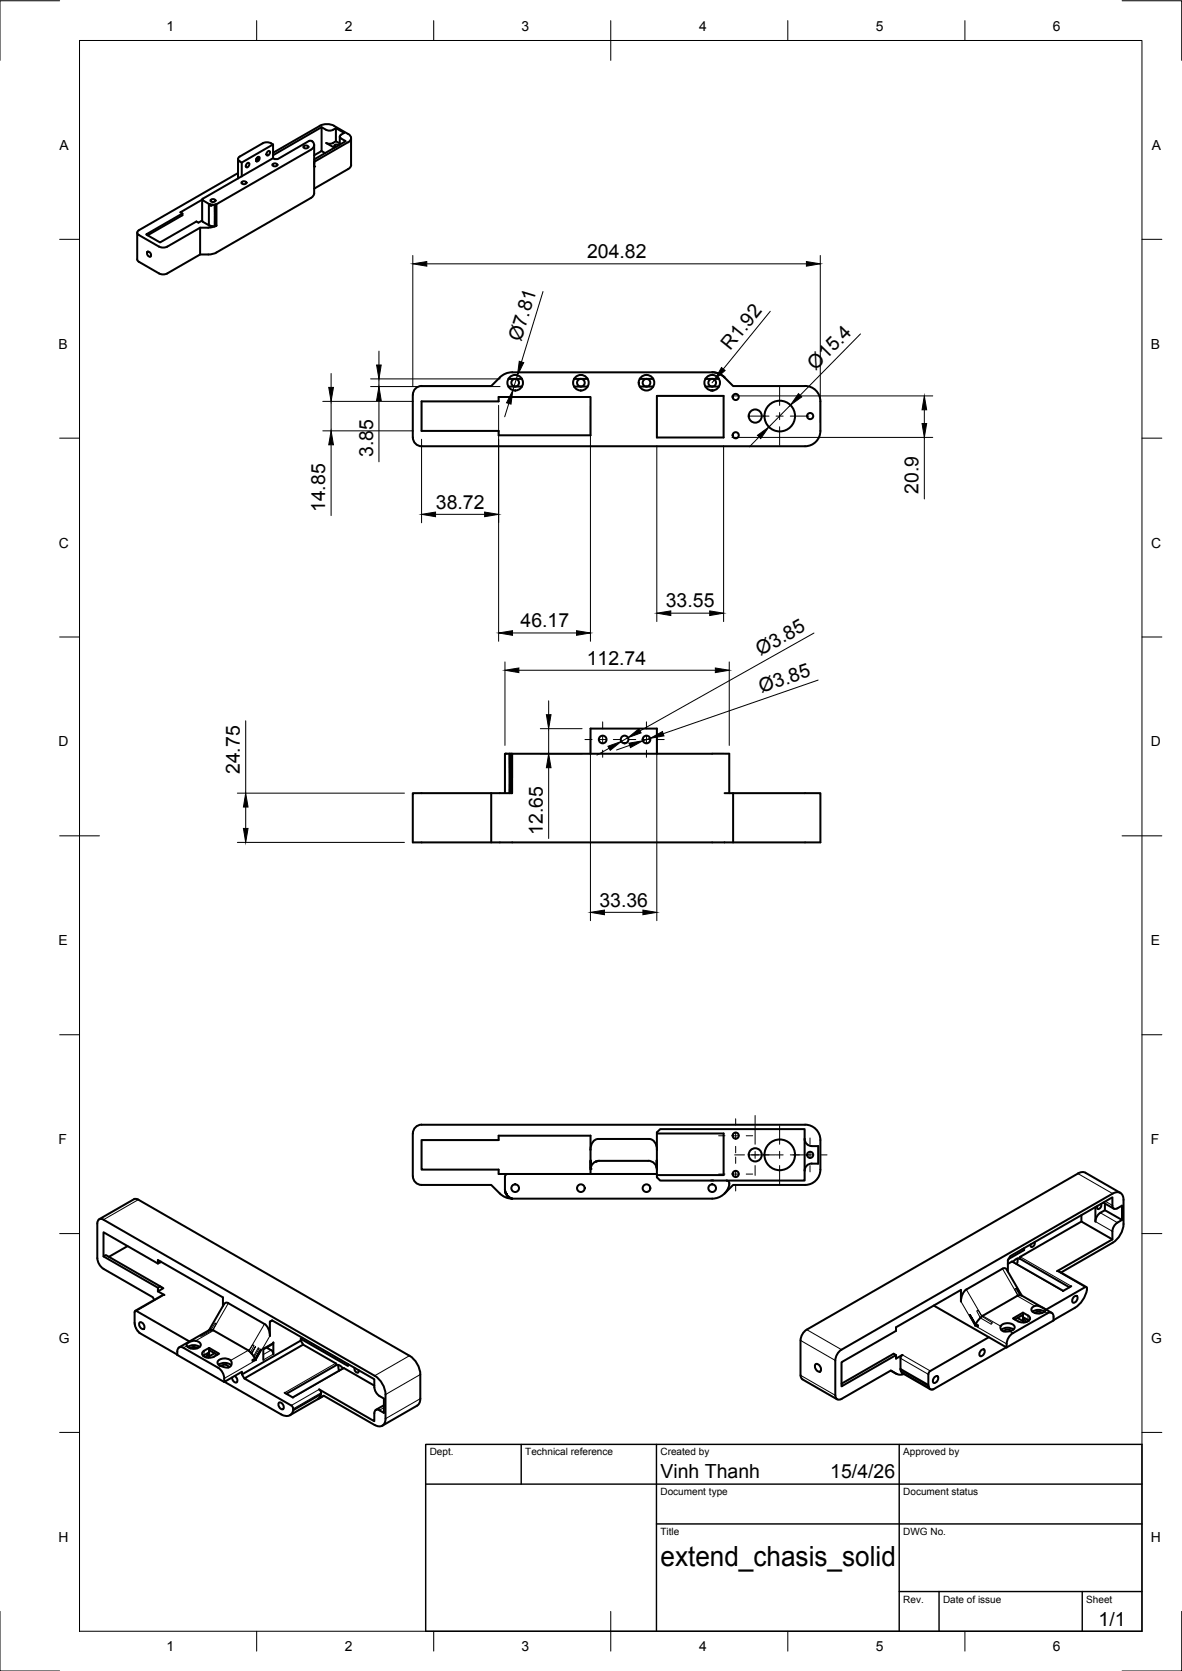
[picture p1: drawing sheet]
<svg xmlns="http://www.w3.org/2000/svg" width="297mm" height="420mm" viewBox="0 0 297 420" stroke-linecap="round" stroke-linejoin="round" font-family="sans-serif">
<!-- layer: Visible -->
<g fill="none" stroke="#000" stroke-width=".51">
<path d="M59.8 40v4.9M64.6 39.7l.2 .3-.3-.1 .2 .1M64.7 39.6l.2-.2a.56 .56 0 0 1 .2 .8 .56 .56 0 0 1-.7 .2zM64.8 39.5l.1 .1M64.9 39.6l-.1 .5-.4 .3v-.4M67.2 38.2l.2-.2h.4a.71 .71 0 0 1-.8 1zM68.6 39.8l-7.9 4.5M68.6 36.3l-7.9 4.6M76.3 36.8l.2-.2a.72 .72 0 0 1 1 .3 .75 .75 0 0 1-1.3 0zM79 36.5v10.9M80.8 32v6l-1.8 1.1M80.8 38l.9 .5"/>
<path d="M83.7 32.7l.7-.5v3.3l-.7 .5M83.7 36l-.7 .1-1-.1 2.1 1.1M83.7 32.6l-.7 .2a3 3 0 0 1-2.2-.8l-12.2 7M84.4 32.2l2.1 1.2-.8 .5M84.4 35.5l1 .6M85 36.6l-.3-.2-.6 .1-.1 .3 .4 .1M85.4 34.4v2M85.7 34.8l1.2 .7-7.9 4.6M85.7 33.9l-.3 .4 .3 .5M87.5 33.7l-3.5-2.1a4 4 0 0 0-3.7 0l-11.7 6.8M87.5 35.8l-8.5 4.9v.5M87.5 33.7a1.12 1.12 0 0 1 .7 1 1.12 1.12 0 0 1-.7 1.1"/>
<path d="M88.2 34.7v6.8M34.5 58.5v6.9l.4 .4 5.5 3.1 .8 .1 .9-.2 8.2-4.8h2.5l1.6-.5M45.8 53.7l-9.1 5.2 3.5 2.1 9.2-5.3 .5 .3 .9-.5M50.3 57.3v6.7M50.8 50.2l-5.5 3.2 .5 .3v.4l-8.7 5.1M50.8 50.2v5.4l1.7 1M50.9 50.4l1.6 .9M52.5 56.6l1.5 .3M52.9 51.6h.1M53 50.2l.2-.1a.72 .72 0 0 1 1 .3 .75 .75 0 0 1-1.3 0zM53.4 51.5l-.9-.2v5.3M53.9 51.5l.1 5.4"/>
<path d="M53.9 51.5h.1M54.2 51.4v5.4M54.2 51.4h.2v5.3l-.2 .1M54.2 56.8l-.2 .1M54.2 51.4l-.8 .1M59.8 43.5l-24.9 14.4a.64 .64 0 0 0-.4 .6 .64 .64 0 0 0 .4 .6l5.1 2.9 1.2 .2 .9-.2 8.2-4.7 2.5-.1 1.6-.5M60.7 44.3v-3.4a1.04 1.04 0 0 1-.9-1.1l.4-.4 5.8-3.4 1.3-.2 1.3 .5v3.5l.4 .2h.8l7.8-4.5a1.13 1.13 0 0 1 1.4 .8 1.13 1.13 0 0 1-.9 1.4l-23.7 13.7M60.7 44.3l-9.7 5.7v.3M60.8 45.8l.2-.2a.72 .72 0 0 1 1 .3 .75 .75 0 0 1-1.3 0zM62 41.2l.2-.2h.4a.71 .71 0 0 1-.8 1zM68.5 41.3l.3-.2a.72 .72 0 0 1 .9 .4 .75 .75 0 0 1-1.3 0zM79 48.6a1.48 1.48 0 0 1-.9 1.2l-23.7 13.7"/>
<path d="M87.5 42.5l-8.5 4.9v1.2M88.2 41.5l-.2 .5-.5 .5M37.1 63.3a.83 .83 0 0 1 .7 1.2 .83 .83 0 0 1-.7-1.2zM103.7 99.3v10.7M125.6 94.9l-2.2 2.2-17.5-.1a2.2 2.2 0 0 0-2.1 2.3M127.8 97.2h3.3M127.8 95.3h3.3M144.3 97.2h3.4M144.3 95.3h3.4M146 97.2a.96 .96 0 0 1-.9-1.3 .96 .96 0 0 1 1.6-.4 .96 .96 0 0 1-.3 1.6l-.4 .1M160.8 97.2h3.3M160.8 95.3h3.3"/>
<path d="M165.1 99.5h16.7v10.5h-16.7zM177.3 97.2h3.4M177.3 95.3h3.4M178.6 98.2h.7M179 93.6h-50.3l-1.7 .3-1.4 1M179 93.6l1.1 .2 1.1 .4 3 2.9 18.1-.1a3.9 3.9 0 0 1 3.9 3.9v7.5M179 93.6l1.7 .3 1.4 1M105.9 100.9h19.4v-1.1h23.1v9.7h-23.1v-1.1h-19.4zM206.2 108.3a3.9 3.9 0 0 1-3.9 3.9h-96.4a2.2 2.2 0 0 1-2.1-2.2M123.4 199.4v12.4M127.1 189.5h-.2v9.9M128 189.5v9.9"/>
<path d="M128.4 199.4v-9.3v-.6h.3v9.9h-25v12.4M128.4 189.5h-1.3M128.7 189.5h50.3M148.4 189.5v-6.3h16.7v6.3M179 189.5h4.3v9.9M182.1 199.4h24.1v12.4h-102.4M184.2 199.4v12.4M103.7 285v10.7M103.8 285a2.17 2.17 0 0 1 2.1-2.2h96.4a3.9 3.9 0 0 1 3.9 3.9v7.4a3.9 3.9 0 0 1-3.9 3.8h-18.1l-2.1 2.2M103.8 295.7a2.2 2.2 0 0 0 2.1 2.2h17.5l3.1 2.9 1.1 .4 1.1 .2M105.9 286.7h19.4v-1.1h23.1v9.6h-23.1v-1.1h-19.4zM126.9 299.2l.1 .4z"/>
<path d="M127 299.6v.3M127 299.5v.1M127 299.6l.1 .3M127.1 299.9h.1M127.1 299.9l.3 .6M127.1 300h.1M127.6 295.2a.69 .69 0 0 0-.7 .7v3.3M148.4 294.1a2.17 2.17 0 0 1 2.2-2.2h12.3a2.2 2.2 0 0 1 2.2 2.2M148.4 295.2h16.7M148.4 293.6v-1.9v2.1M149.8 292.1h-.1M149.8 292.1h.1"/>
<path d="M150.3 291.9h.1M150.3 286.4h12.9a2.37 2.37 0 0 1 1.9 2.7M150.3 286.4a2.37 2.37 0 0 0-1.9 2.7M165 293.6v-1.9l.1 2.1M165.1 294.1v1.9l.8 .8h16.7M165.1 285h16.7v10.5h-16.7M178.6 296.8h.7M182.6 296.8a.77 .77 0 0 1 .7 1.1 4.4 4.4 0 0 1-4.3 3.5h-50.3M202.2 286.4a1.79 1.79 0 0 0 1.8 1.8h1.6v4.4a3 3 0 0 0-2.9 .5l-.5 1.3M202.2 286.4v-2.5h-36.3l-.8 .8v9.4M202.2 294.4v2.4h-19.6M202.2 286.4v8"/>
<path d="M270.9 295.1l-68.2 39.2M270.9 295.1l1.2-.4 .7 .2 8.7 5M26 306.7l68.2 39.2a5.9 5.9 0 0 1 2.7 4.7v6.1a1.67 1.67 0 0 1-.8 1.8 1.67 1.67 0 0 1-1.9-.2l-12.8-7.4-1.6 .9 .6-.5 .3-.8M26 315.9l.6-.3 13.7 7.8M26 306.7a.96 .96 0 0 0-1.1-.1 .96 .96 0 0 0-.4 1l-.1 8.8 .3 1 .5 .9 .8 .7 12.4 7.2 .4 .7M32 313.3l-4.6 2.7M34.8 301.6l68.1 39.3a5.9 5.9 0 0 1 2.7 4.7v6.1l-.3 1.2-.5 .5-8.7 5.1M34.8 301.6l-.6-.2-.5 .1-8.8 5.1M39.7 317.7l-13.7-7.9v6.1l13.7 7.9M40.4 317.2l-.7 .5v-.9l16.3 9.4v2.2M127.4 300.5l.6 .6M127.4 300.5l.1 .2"/>
<path d="M127.8 301l.2 .1M128 301.1l.4 .2M128 301.1l.3 .2M128.4 301.3l.3 .1zM251.9 319l-9.1 5.2M251.9 319a.75 .75 0 0 1 1.2 .3M253 319.3l3.8 6.5M254.4 317.2l12.8 7.4M254.4 317.2l-1.1 .6M255.7 316.4l-.2 1.4M256.2 316.5l12.6 7.2M256.3 316.5a1.49 1.49 0 0 0-1.7 .8"/>
<path d="M257.4 313.8v.5l-.5-.2M257.4 314.3l-4 2.3M260 312.3v.6a.69 .69 0 0 1-1 .5v-.5M271.8 307.1l-15.4 8.9-.1 .5M271.8 305.5v1.6l7.7 4.5M275.3 303.5v3.6a2.8 2.8 0 0 1 1.2-2.2M276.5 304.9l1.2-.6 4.3 2.4-1.2 .7M276.7 302.7v.6a.66 .66 0 0 1-1 .5l.1-.6M277.3 302.4l2.6 1.5M277.7 302.6v1.7M280.8 303.8l1.2-.7v3.6M280.8 303.8l-.7 .2-.5-.5-.1-2.4-25.6 14.7-.6 1.1v2.8"/>
<path d="M280.8 307.4a2.8 2.8 0 0 0-1.3 2.2v2l-13.8 8h.3l7 4M33.8 329.9l.1 3.2 .4 1.1 .6 .8 9.7 5.6M33.8 329.9l.1-.2h.4l13.3 7.6M35.2 332.5a1.11 1.11 0 0 1 .9 1.7 1.11 1.11 0 0 1-.9-1.7zM39.7 323.8l.6-.4 .8 .5-1.4 .8zM39.7 324.7l1.6 .9h-.3l-7 4M47.2 338.7a2.64 2.64 0 0 1 3 0M47.8 339a1.33 1.33 0 0 1 1.8 0M49.1 337.1l-.7 .1-1 .4a.61 .61 0 0 0-.5 .8M49.2 337.1a.97 .97 0 0 1 1 .5 .97 .97 0 0 1-.1 1.1 2.45 2.45 0 0 1-3.1-.3M51.3 339.6l1.3-.7 2.5 1.5-1.3 .7M51.3 339.6l-.5 .6a1.54 1.54 0 0 0 2 1.2l1-.3"/>
<path d="M52.6 338.9v.6l2 1.2M52.6 339.5v.5l-1.3 .8M53.5 334.4h-.9l-7.6 4.4M53.5 334.4l.2 .1M53.7 334.5l8.8 5.1 1.6 2M57.4 327.7l9.1 5.2a3.7 3.7 0 0 1 1.3 3M57.4 327.7a.75 .75 0 0 0-1.1 .3l-3.8 6.5M66.2 339v2.9M67 338.8l1.1 .7M67.8 332.3l.6-.3 25.7 14.8v2M68.1 339.5l.4 .4 .2 .6M68.4 332l-.6 .3v3.6"/>
<path d="M68.7 337.6v2.9M68.7 337.5l-.2 .4-2.3 1.4M75.6 337.1l-14.8 8.5v-.7l-4.5 2.6v-.9M75.6 336.6l11.9 6.9v-.5M75.6 337.1l.6 1M76 336.4l-.4 .2v.5M76.2 338.1l-14.8 8.5 11.8 6.8 .5 .8M76.2 338.1l8.2 4.7 .1 .4a1.48 1.48 0 0 1 1.7 .9M201.2 337v8.8l.1 .6 .4 .4M202.7 334.3l-1.1 1.2-.4 1.5M234.7 328.3l18.3 10.5v-.9M242.9 324.2a3.7 3.7 0 0 0-1.4 3v-2.9l-16.3 9.4v.9l-13.7 7.9v6.1l13.7-7.9"/>
<path d="M243.7 330.6l1.5 2.4 .6 .2-.1 .3-.6-.3zM245.1 333.2l-.1 .1M246.5 339.6l.8-.3a1.11 1.11 0 0 1-1 1.7 .96 .96 0 0 1 .2-1.4zM246.9 330.8l-1.7 2.1M248.5 336.2l-14.7 8.5-.5 .8M251.5 333.4a2.25 2.25 0 0 1 3.5 .2 2 2 0 0 1-2.2 1.2 1.09 1.09 0 0 1-1.3-1.3M252.9 338.8l-18.3 10.5a.85 .85 0 0 1-1.3-.8M254.1 334.6a1.26 1.26 0 0 0-1.8 .2M254.6 331.5l2.5-1.4 1.2 .7 .5 .5a1.54 1.54 0 0 1-2 1.2l-1-.3zM254.7 334.3a2.6 2.6 0 0 0-3.1 .1M255.7 331.4l1.4 .8v-1.6l-2.1 1.2M257.1 330.1v1.1l1.5 .9"/>
<path d="M257.8 332.2l.2 .2M257.8 332.5l-.7-1.3v1l.2 .3M259.3 328.8a2.35 2.35 0 0 1 3.1 .2l.3 .3a2.15 2.15 0 0 1-3.5 .1zM259.5 329.8a2.64 2.64 0 0 1 3 0M260.1 330.1a1.33 1.33 0 0 1 1.8 0M264.3 330.1l-7.6-4.4-.4-.1-.7 .2-8.7 5.1M264.8 331.1v.9l-11.8 6.8M264.8 331.1a.96 .96 0 0 0-.5-1 .96 .96 0 0 0-1.1 .1l-9.1 5.3-.9 1.4-.2 1M266.7 320l12.9-7.5a6 6 0 0 0 2.7-4.7v-6.1a1.67 1.67 0 0 0-.8-1.8 1.67 1.67 0 0 0-1.9 .2l-68.1 39.3-1.1 1.1-.5 1.5M269.2 323.4l-2.1 1.2M269.9 326.1l.7-.2a1.11 1.11 0 0 1-1 1.6 .96 .96 0 0 1 .3-1.4zM270.1 328.8l-5.3 3.1"/>
<path d="M273.2 324.3l-.1-.6h-.4l-9.8 5.6M273.2 324.3a6.9 6.9 0 0 1-3.1 4.5M51.3 340.8l-.2 .1M51.9 341.3l.7-1.3v1.1l-.3 .3M51.9 341.1l-.2 .2M53.9 340.3l-1.3 .8M54.9 343.2a2.56 2.56 0 0 1 3.2 .1M55.6 343.5a1.07 1.07 0 0 1 1.8 .3M56.3 346.6l-.2-1.1-.9-1.3-9.1-5.3a.95 .95 0 0 0-1.1-.1 .95 .95 0 0 0-.4 1v.9l11.7 6.8M56.4 347.5l14.3 8.1a1.85 1.85 0 0 0 3-1M58 342.1a2.37 2.37 0 0 0-3.3 .3 1.58 1.58 0 0 0 1.7 1.4 1.18 1.18 0 0 0 1.5-.2 1.18 1.18 0 0 0 .1-1.5M59 346l.6 .8-.1 .8-.8-.3-.4-.9"/>
<path d="M60.8 345.6l.6 1M63.5 342.2v-.3l.7-.2 1.4-2.4-1.4 2.6-.7 .3M64.2 341.9l.1 .1M70.2 352.7a1.11 1.11 0 0 1 .9 1.6 1.11 1.11 0 0 1-.9-1.6zM71.5 350.2l2.1 1.2M73.7 354.2v.4l7-4.1v-.5l-.5-.6 13.9 8v-2.1M81.4 350.9l-8.6 5M84.5 343.3l-12.5 7.2M85.1 343.2l.1 1.4M86.3 344l-12.7 7.4M86.3 344h.2M86.5 344l7.6 4.4"/>
<path d="M89.1 343.9v.6a.69 .69 0 0 0 1 .5v-.5M94.1 348.8a2.8 2.8 0 0 0 1.2 2.2M95.3 351l1.2 .7v3.6l-1.2-.7M95.3 354.6l-.7-.2-.5 .5v.4M96.5 353.3l-2.1 1.2M201.6 346.8l8.8 5.1M205 343a1.24 1.24 0 0 1 1.1 1.9 1.24 1.24 0 0 1-1.1-1.9zM209.9 342.1v8.7a.96 .96 0 0 0 .5 1 .96 .96 0 0 0 1.1-.1l12.4-7.1 1.5 .9-1.5-.9M226.3 344.2v-2.7l.5-.8-1.6 .9v-.9l-.6-.3-13.1 7.5M226.3 344.2l7 4.1v.3M226.3 344.2l.3 .9M226.6 345.1l7.2 4.2"/>
<path d="M227.2 345.5l-.8 .2-1-.2M233.3 345.6v2.7M234.8 346.3l.8-.3a1.11 1.11 0 0 1-1 1.7 .96 .96 0 0 1 .2-1.4z"/>
<circle cx="129.5" cy="96.2" r="1.96"/>
<circle cx="129.5" cy="96.2" r=".96"/>
<circle cx="146" cy="96.2" r="1.96"/>
<circle cx="162.5" cy="96.2" r=".96"/>
<circle cx="162.5" cy="96.2" r="1.96"/>
<circle cx="179" cy="96.2" r="1.96"/>
<circle cx="179" cy="96.2" r=".96"/>
<circle cx="184.9" cy="99.8" r=".77"/>
<circle cx="184.9" cy="109.4" r=".77"/>
<circle cx="189.8" cy="104.6" r="1.65"/>
<circle cx="196" cy="104.6" r="3.9"/>
<circle cx="203.6" cy="104.6" r=".77"/>
<circle cx="151.5" cy="185.9" r=".96"/>
<circle cx="157" cy="185.9" r=".96"/>
<circle cx="162.5" cy="185.9" r=".96"/>
<circle cx="129.5" cy="298.8" r=".96"/>
<circle cx="146" cy="298.8" r=".96"/>
<circle cx="162.5" cy="298.8" r=".96"/>
<circle cx="179" cy="298.8" r=".96"/>
<circle cx="184.9" cy="295.2" r=".77"/>
<circle cx="184.9" cy="285.5" r=".77"/>
<circle cx="189.8" cy="290.4" r="1.65"/>
<circle cx="196" cy="290.4" r="3.9"/>
<circle cx="203.6" cy="290.4" r=".77"/>
</g>
<g fill="#000">
<circle cx="52.9" cy="51.8" r=".25"/>
<circle cx="53.4" cy="51.5" r=".25"/>
<circle cx="79" cy="41.9" r=".25"/>
<circle cx="148.4" cy="293.9" r=".25"/>
<circle cx="149.8" cy="292.1" r=".25"/>
<circle cx="127.2" cy="300.2" r=".25"/>
<circle cx="127.5" cy="300.7" r=".25"/>
<circle cx="127.8" cy="301" r=".25"/>
<circle cx="128.3" cy="301.3" r=".25"/>
</g>
<!-- layer: Visible Narrow -->
<g fill="none" stroke="#000" stroke-width=".25">
<path d="M270.9 295.1l8.7 5M34.8 301.6l-8.8 5.1M251.9 319l3.9 6.8-.8-1.7 .2-.1 1.1 1.6M254.3 317.2l12.8 7.4M256.4 316l12.8 7.4M265.7 319.6l7 4.1M275.3 307.1l4.2 2.5M276.5 304.9l4.3 2.5M277.8 302.1l1.7 1M41.3 325.6l-7 4M46.9 338.4l-.8 .5M50.3 335.9l2.7-1.6 1.1-1.6 .3 .1-.9 1.6-2.9 1.6z"/>
<path d="M51.3 339.6v1.2M53.7 334.5l-4.6 2.6M57.4 327.7l-3.9 6.7M62.4 339.5l-4.4 2.6M66.5 332.9l-4 6.8 1-1.6 .4 .2-1 1.7M67.3 338.6v.4M67.8 335.9l-3.5 6.1-8 4.6M68.1 339.5l-1.9 1.1M68.7 337.6l-2.5 1.4M201.2 337l8.7 5.1M202.7 334.3l8.8 5.1M241.5 327.2l3.5 6.1 8 4.6"/>
<path d="M242.8 324.2l4 6.8M245.4 329.6l.4-.2 1 1.6 2.6 1.6-.3 .4-2.7-1.6zM246.9 330.9l4.6 2.6M253.7 334.7l.8 .5M255.6 323.8l1.2 2M255.6 325.8l4.4 2.6M256.4 325.6l-.9-1.7 1 1.8M258.3 330.8v1.1M262.5 329.8l.7 .4M55.5 343.5l-.7 .4M63.2 340.3l1-1.8-.9 1.9M63.7 341l1.2-2.1 .3 .1-1.3 2.2"/>
<path d="M68.7 340.5l-2.5 1.4M80.2 349.4l-7 4M80.7 350.2l-7 4M81.4 350.9l-1.6 .9M84.3 342.8l-12.8 7.4M86.5 344l-12.9 7.4M96.5 353.9l-1.2 .7M102.9 340.9l-8.8 5M105.6 351.7l-8.7 5M105.6 345.6l-8.7 5M201.2 345.8l8.7 5M223.9 344.6l1.5 .9"/>
<path d="M226.3 341.5l7 4.1M226.3 344.5l7 4.1M226.4 344.8l7 4M226.6 345.1l7 4.1M226.8 340.7l7 4"/>
</g>
<!-- layer: BORDER -->
<g fill="none" stroke="#000" stroke-width=".25">
<path d="M15 .2h-15v15M20 10.2h267v400h-267zM64.5 5.2v5M109 5.2v5M153.5 5.2v10M198 5.2v5M242.5 5.2v5M282 .2h15v15M15 60.2h5M287 60.2h5M15 110.2h5M287 110.2h5"/>
<path d="M15 160.2h5M287 160.2h5M15 210.2h10M282 210.2h10M15 260.2h5M287 260.2h5M15 310.2h5M287 310.2h5M15 360.2h5M287 360.2h5M0 405.2v15h15M64.5 410.2v5"/>
<path d="M109 410.2v5M153.5 405.2v10M198 410.2v5M242.5 410.2v5M297 405.2v15h-15"/>
</g>
<!-- layer: TITLEBLOCK -->
<path d="M107 363.2h180v47h-180zM107 373.2h180M131 363.2v10M165 363.2v47M226 363.2v47M165 383.2h122M226 400.2h61M236 400.2v10M272 400.2v10" fill="none" stroke="#000" stroke-width=".36"/>
<!-- layer: Smart Centers -->
<g fill="none" stroke="#000" stroke-width=".25">
<path d="M195.9 97.3v4.6M188.6 104.6h4.7M195 104.6h1.8M195.9 103.7v1.8M195.9 107.3v4.7M198.6 104.6h4.7M147 185.9h1.8M150.6 185.9h1.8M151.4 181.5v1.8M151.4 185.1v1.8M151.4 188.6v1.8M154.1 185.9h1.8"/>
<path d="M158 185.9h1.8M161.6 185.9h1.7M162.5 181.5v1.8M162.5 185.1v1.8M162.5 188.6v1.8M165.1 185.9h1.8M180.6 295.2h1.6M180.6 285.6h1.6M184 295.2h1.8M184 285.6h1.8M184.6 290.4h2.5M184.9 281.3v1.6"/>
<path d="M184.9 284.7v1.8M184.9 288.2v1.7M184.9 290.9v1.6M184.9 294.3v1.8M184.9 297.9v1.6M187.5 295.2h1.6M187.5 285.6h1.6M188.6 290.4h6.3M189.8 280.5v7.2M189.8 289.5v1.8M189.8 293.1v2.5M195 290.4h1.8"/>
<path d="M195.9 283v4.7M195.9 289.5v1.8M195.9 293.1v4.7M198.6 290.4h5.8M203.6 286.1v1.6M203.6 289.5v1.8M203.6 293.1v1.6M206.2 290.4h1.6M0 420.2h.1"/>
</g>
<!-- layer: FD_Dimensions -->
<g fill="none" stroke="#000" stroke-width=".25">
<path d="M103.7 64.2v33M107.3 66.3h95.3M136.5 73.3l-5.5 17.7M193.6 78.3l-11.8 14.5M206.1 64.2v42M83.2 93.9v3.5M93.1 95.3h32.6M93.1 97.2h32.6M95.2 88.3v3.5M95.2 95.3v1.9M130 94.4l-1.1 3.7M179.6 95.5l-.7 .7"/>
<path d="M183.9 99.5h50.5M216.2 84l-15.1 15.4M81.1 100.9h22.7M81.1 108.3h22.7M83.2 100.9v7.4M83.2 111.8v17.8M95.2 100.7v15.4M105.9 110.4v21M125.3 101.9v59.3M127.9 101.5l-1.1 3.3M148.4 101.9v59.3M165.1 112.1v44.2"/>
<path d="M181.8 112.1v44.2M183.9 110h50.5M190.8 109.9l-2.5 2.5M198.6 101.9l-5.4 5.5M232.3 103v3.5M232.3 110v15.5M109.5 129.3h12.3M128.8 159.2h16.1M168.6 154.2h9.8M204.6 159.2l-43.8 24.6M126.9 166.4v21M130.4 168.5h49.4"/>
<path d="M137.9 176.2v3.5M183.3 166.4v21M205.6 171l-38.9 13.5M59.6 199.4h42M61.7 181.2v18.2M135.8 183.2h10.5M135.8 189.5h10.5M137.9 183.2v6.3M137.9 193v17.8M148.4 185.3v46.2M153.1 188.2l-3.1 1.7M157.8 185.5l-1.7 .9"/>
<path d="M158.2 187.4l-3.3 1.2M163.4 185.7l-1.9 .6M165.1 185.3v46.2M59.6 211.8h42M61.7 202.9v5.4M151.9 229.4h9.7"/>
</g>
<g fill="#000" stroke="#000" stroke-width=".25">
<path d="M103.7 66.3l3.6-.5v1.1zM202.6 65.8l3.5 .5-3.5 .6zM82.6 97.4h1.2l-.6 3.5zM94.6 91.8h1.2l-.6 3.5zM130.5 90.8l1.1 .4-1.6 3.2zM181.3 92.4l.9 .8-2.6 2.3zM200.7 99l.8 .8-2.9 2.1zM83.2 108.3l.6 3.5h-1.2zM95.2 97.2l.6 3.5h-1.2zM128.9 98.1l-.5 3.5-1.1-.3zM190.4 109.5l2.8-2.1-2 2.9zM232.3 99.5l.6 3.5h-1.2z"/>
<path d="M231.7 106.5h1.2l-.6 3.5zM105.9 129.3l3.6-.5v1.1zM121.8 128.8l3.5 .5-3.5 .6zM125.3 159.2l3.5-.6v1.1zM144.9 158.6l3.5 .6-3.5 .5zM165.1 154.2l3.5-.6v1.2zM178.4 153.6l3.4 .6-3.4 .6zM126.9 168.5l3.5-.5v1.1zM137.3 179.7h1.2l-.6 3.5zM179.8 168l3.5 .5-3.5 .6zM137.9 189.5l.6 3.5h-1.2zM152.8 187.6l3.3-1.2-2.7 2.3z"/>
<path d="M158.1 186.9l3.4-.6-3.1 1.7zM157.8 185.5l2.7-2.2 .6 1zM163.4 185.7l3.1-1.8 .4 1.1zM61.2 208.3h1.1l-.6 3.5zM61.7 199.4l.6 3.5h-1.1zM148.4 229.4l3.5-.6v1.2zM161.6 228.8l3.5 .6-3.5 .6z"/>
</g>
<text font-size="7" x="166" y="393.7">extend_chasis_solid</text>
<g font-size="4.9">
<text x="147.5" y="64.9">204.82</text>
<text x="130.9" y="86.1" transform="rotate(-73 130.9 86.1)">Ø7.81</text>
<text x="183.5" y="88.3" transform="rotate(-51 183.5 88.3)">R1.92</text>
<text x="205" y="93.2" transform="rotate(-46 205 93.2)">Ø15.4</text>
<text x="93.8" y="114.9" transform="rotate(-90 93.8 114.9)">3.85</text>
<text x="230.8" y="124.2" transform="rotate(-90 230.8 124.2)">20.9</text>
<text x="81.7" y="128.8" transform="rotate(-90 81.7 128.8)">14.85</text>
<text x="109.5" y="127.9">38.72</text>
<text x="167.3" y="152.7">33.55</text>
<text x="130.8" y="157.7">46.17</text>
<text x="147.4" y="167.1">112.74</text>
<text x="191.1" y="165" transform="rotate(-29 191.1 165)">Ø3.85</text>
<text x="191.4" y="174.3" transform="rotate(-19 191.4 174.3)">Ø3.85</text>
<text x="60.3" y="194.7" transform="rotate(-90 60.3 194.7)">24.75</text>
<text x="136.4" y="210" transform="rotate(-90 136.4 210)">12.65</text>
<text x="150.6" y="227.9">33.36</text>
<text x="166" y="371.7">Vinh Thanh</text>
<text x="208.7" y="371.7">15/4/26</text>
<text x="276.1" y="408.8">1/1</text>
</g>
<g font-size="3.5">
<text x="41.9" y="7.7">1</text>
<text x="86.6" y="7.7">2</text>
<text x="131.1" y="7.7">3</text>
<text x="175.7" y="7.7">4</text>
<text x="220.1" y="7.7">5</text>
<text x="264.6" y="7.7">6</text>
<text x="15" y="37.7">A</text>
<text x="289.5" y="37.7">A</text>
<text x="14.7" y="87.7">B</text>
<text x="289.2" y="87.7">B</text>
<text x="14.8" y="137.7">C</text>
<text x="289.3" y="137.7">C</text>
<text x="14.7" y="187.7">D</text>
<text x="289.2" y="187.7">D</text>
<text x="14.7" y="237.7">E</text>
<text x="289.2" y="237.7">E</text>
<text x="14.7" y="287.7">F</text>
<text x="289.2" y="287.7">F</text>
<text x="14.8" y="337.7">G</text>
<text x="289.3" y="337.7">G</text>
<text x="14.7" y="387.7">H</text>
<text x="289.2" y="387.7">H</text>
<text x="41.9" y="415.2">1</text>
<text x="86.6" y="415.2">2</text>
<text x="131.1" y="415.2">3</text>
<text x="175.7" y="415.2">4</text>
<text x="220.1" y="415.2">5</text>
<text x="264.6" y="415.2">6</text>
</g>
<g font-size="2.5">
<text x="108" y="366">Dept.</text>
<text x="132" y="366">Technical reference</text>
<text x="166" y="366">Created by</text>
<text x="227" y="366">Approved by</text>
<text x="166" y="376">Document type</text>
<text x="227" y="376">Document status</text>
<text x="166" y="386">Title</text>
<text x="227" y="386">DWG No.</text>
<text x="227" y="403">Rev.</text>
<text x="237" y="403">Date of issue</text>
<text x="273" y="403">Sheet</text>
</g>
</svg>
